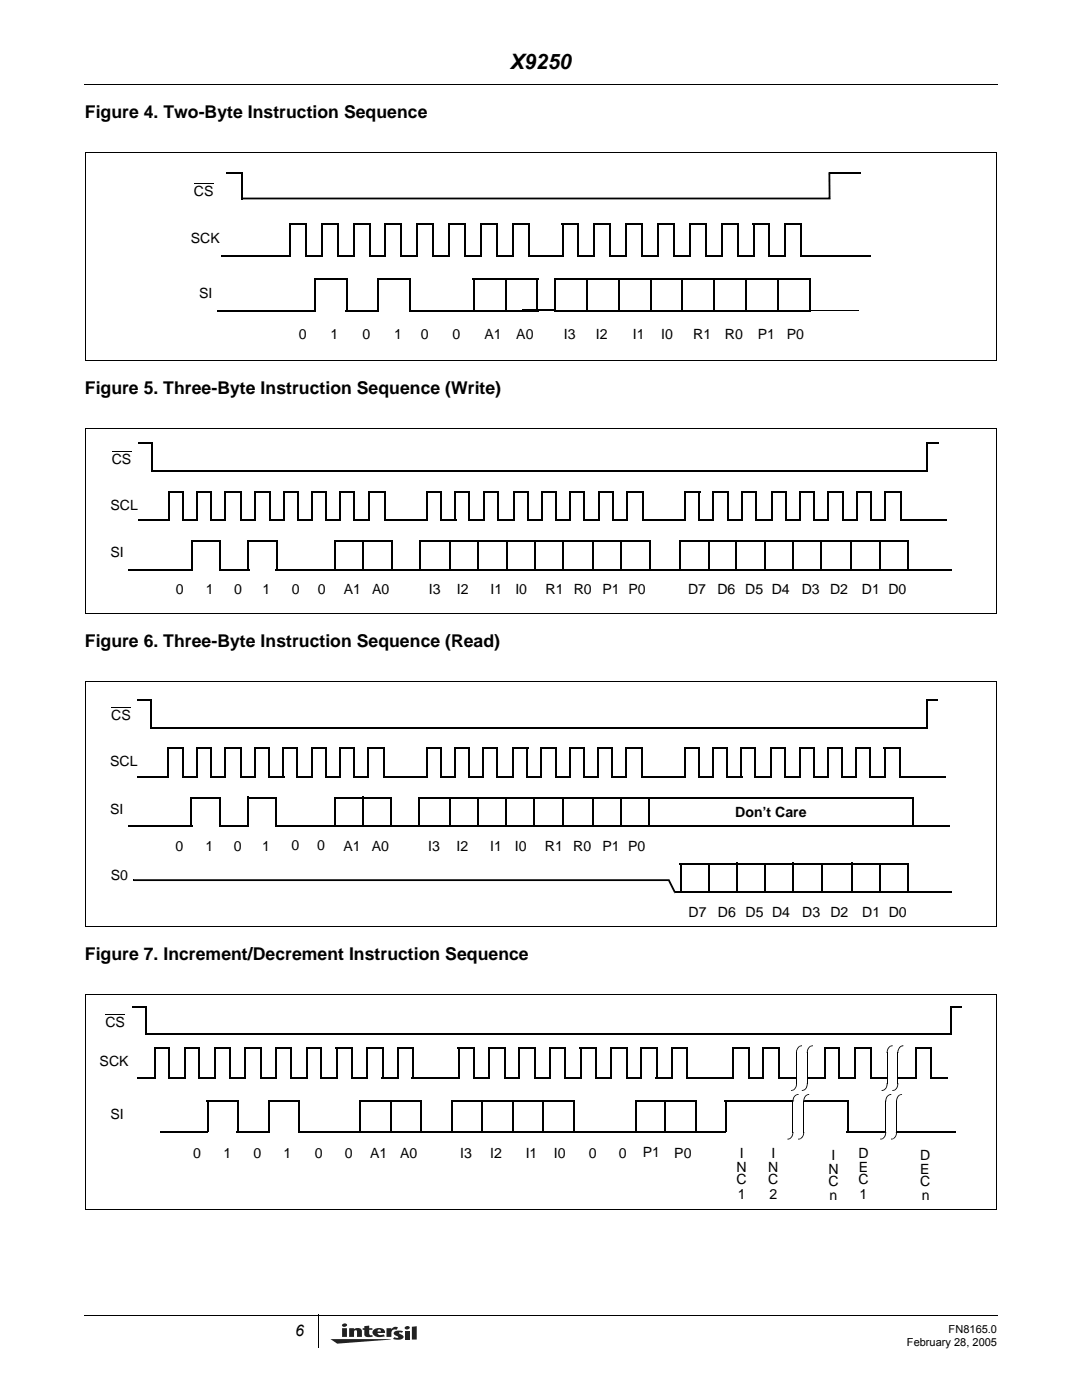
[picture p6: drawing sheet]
<svg xmlns="http://www.w3.org/2000/svg" width="216mm" height="279mm" viewBox="0 0 216 279" stroke-linecap="round" stroke-linejoin="round" font-family="sans-serif">
<path d="M16.8 16.8l.1 .2zM16.8 262.4l.1 .2zM63.4 262.4l.2 .1z" fill="#000"/>
<path d="M16.9 16.9h182.2M16.9 262.5h182.2M63.5 262.5v6.4" fill="none" stroke="#000" stroke-width=".2"/>
<path d="M65.9 264.1h17.3v4.1h-17.3z" fill="#fff"/>
<g fill="#231f20">
<path d="M80.8 264.8a.55 .55 0 0 1 1 .2 .55 .55 0 0 1-.5 .3 .55 .55 0 0 1-.6-.3z"/>
<path d="M65.9 267.2l12.2 .1-10.8 .9z"/>
<path d="M77.1 265.1h1v.2a.93 .93 0 0 1 1.3-.4l-.3 .5a.67 .67 0 0 0-.7 0 .67 .67 0 0 0-.3 .7v.7h-1z"/>
<path d="M69.7 265.1h.9v.2a.96 .96 0 0 1 1.6 .4v1.1h-1v-1.1l-.2-.2-.3 .2-.1 1.1h-.9z"/>
<path d="M72.7 264.7l1-.1v.5h.6v.3h-.6v.9l.3 .2 .3-.1 .1 .3-.6 .1a.87 .87 0 0 1-1.1-.5v-.9h-.3v-.3h.3z"/>
<path d="M80.8 265.6h.9v1.7h-.9z"/>
<path d="M82.2 264.8l1-.1v2.6h-1z"/>
<path d="M78.7 265.8l.6-.2 1.1 .1-.2 .3-.5-.1v.3a.74 .74 0 0 1 .8 .8 1.93 1.93 0 0 1-2.1 .2l.3-.3a.57 .57 0 0 0 .8 0l-.8-.5a.38 .38 0 0 1 0-.6z"/>
<path d="M68.3 265.1v1.7h.9v-1.7zM68.3 264.3l-.1 .2a.5 .5 0 0 0 .6 .3 .5 .5 0 0 0 .4-.5 .64 .64 0 0 0-.9 0z"/>
<path d="M74.5 265.4a.86 .86 0 0 0-.1 .9 .86 .86 0 0 0 .8 .5l1.6-.1-.3-.4-.3 .1a.61 .61 0 0 1-.9-.4h1.5a.93 .93 0 0 0-1.1-1l-.5 .1zM75.5 265.4h.4l.1 .3h-.7z"/>
</g>
<g fill="#000">
<path d="M48.3 39.4h117.2l.2 .2h-.3l-.1-5.2 .4 .1v5.3h-117.4zM44.1 50.9h.2v.3h-.2zM57.7 51.1h.3v.1h-.3zM57.7 44.5h.1v.4h-.1zM60.9 44.5h.3v.2h-.3zM60.9 50.9h.1v.3h-.1zM64 51.1h.4v.1h-.4zM64 44.5h.2v.4h-.2zM67.2 44.5h.4v.2h-.4zM67.2 50.9h.2v.3h-.2zM70.4 51.1h.3v.1h-.3zM70.4 44.5h.1v.4h-.1z"/>
<path d="M73.6 44.5h.3v.2h-.3zM73.6 50.9h.1v.3h-.1zM76.7 51.1h.4v.1h-.4zM76.7 44.5h.2v.4h-.2zM81.7 55.5h.3v.1h-.3zM94.3 55.5h.1v.3h-.1zM94.4 55.5h.3v.1h-.3zM110.5 55.5h.3v.1h-.3zM110.6 55.5h.1v.3h-.1zM116.9 55.5h.4v.1h-.4zM121.6 50.9h.2v.3h-.2zM124.8 51.1h.3v.1h-.3z"/>
<path d="M124.8 44.5h.1v.4h-.1zM128 44.5h.3v.2h-.3zM128 50.9h.1v.3h-.1zM131.1 51.1h.4v.1h-.4zM131.1 44.5h.2v.4h-.2zM134.3 44.5h.4v.2h-.4zM134.3 50.9h.2v.3h-.2zM137.5 51.1h.3v.1h-.3zM81.7 61.8h.2v.4h-.2zM87.7 61.8h.1v.4h-.1zM87.8 61.8h.6v.4h-.6zM94.4 61.8h.2v.4h-.2z"/>
<path d="M100.7 62h.4v.2h-.4zM104.1 61.8h.2v.3h-.2zM110.5 61.5h.3v.1h-.3zM110.5 61.6h.3v.6h-.3zM116.9 61.8h.2v.4h-.2zM33.5 98h.2v.4h-.2zM36.3 98h.4v.2h-.4zM39.2 98h.1v.4h-.1zM76.6 98h.3v.2h-.3zM85 98h.2v.4h-.2zM87.8 98h.4v.2h-.4zM90.7 98h.1v.4h-.1z"/>
<path d="M93.5 98h.4v.2h-.4zM136.5 98h.2v.4h-.2zM139.4 98h.3v.2h-.3zM142.2 98h.1v.4h-.1zM145 98h.4v.2h-.4zM147.8 98h.2v.4h-.2zM25.6 113.5h.2v.4h-.2zM27.6 103.6h.1v.4h-.1zM33.5 103.8h.4v.2h-.4zM36.3 103.6h.2v.4h-.2zM38.1 113.7h.4v.2h-.4zM38.1 107.9h.2v.3h-.2z"/>
<path d="M39.2 103.8h.3v.2h-.3zM43.8 107.9h.3v.1h-.3zM43.8 113.5h.1v.4h-.1zM49.4 113.7h.3v.2h-.3zM49.4 107.9h.2v.3h-.2zM60.7 113.5h.2v.4h-.2zM76.6 103.6h.1v.4h-.1zM78 113.2h.3v.7h-.3zM82.2 103.6h.2v.4h-.2zM83.6 113.5h.2v.4h-.2zM85 103.8h.4v.2h-.4zM87.8 103.6h.2v.4h-.2z"/>
<path d="M90.7 103.8h.3v.2h-.3zM93.5 103.6h.2v.4h-.2zM118.3 107.9h.2v.3h-.2zM123.8 113.5h.2v.4h-.2zM128.1 103.6h.1v.4h-.1zM132.8 113.5h.2v.4h-.2zM133.7 103.6h.2v.4h-.2zM136.5 103.8h.4v.2h-.4zM139.4 103.6h.1v.4h-.1zM142.2 103.8h.3v.2h-.3zM145 103.6h.2v.4h-.2zM146.8 113.7h.3v.2h-.3z"/>
<path d="M146.8 107.9h.1v.3h-.1zM147.8 103.8h.4v.2h-.4zM152.4 107.9h.4v.1h-.4zM152.4 113.5h.2v.4h-.2zM158.1 113.7h.3v.2h-.3zM158.1 107.9h.1v.3h-.1zM163.7 107.9h.4v.1h-.4zM163.7 113.5h.2v.4h-.2zM169.7 113.7h.4v.2h-.4zM169.7 107.9h.2v.3h-.2zM175.3 107.9h.4v.1h-.4zM41.9 149.1h.3v.2h-.3z"/>
<path d="M41.9 154.8h.2v.4h-.2zM44.7 155h.4v.1h-.4zM44.7 149.1h.2v.4h-.2zM47.9 149.1h.4v.2h-.4zM47.9 154.8h.2v.4h-.2zM49.3 159h.2v.4h-.2zM50.7 155h.4v.1h-.4zM50.7 149.1h.2v.4h-.2zM53.5 149.1h.4v.2h-.4zM53.5 154.8h.2v.4h-.2zM54.9 159h.4v.2h-.4zM66.6 159h.4v.2h-.4z"/>
<path d="M66.7 159h.1v.4h-.1zM77.9 159h.3v.2h-.3zM93.4 154.8h.2v.4h-.2zM96.2 155h.4v.1h-.4zM96.2 149.1h.2v.4h-.2zM99 149.1h.4v.2h-.4zM99 154.8h.2v.4h-.2zM102.2 155h.4v.1h-.4zM102.2 149.1h.2v.4h-.2zM105.1 149.1h.3v.2h-.3zM105.1 154.8h.1v.4h-.1zM107.9 155h.3v.1h-.3z"/>
<path d="M107.9 149.1h.1v.4h-.1zM144.9 154.8h.2v.4h-.2zM147.7 155h.4v.1h-.4zM147.7 149.1h.2v.4h-.2zM150.6 149.1h.3v.2h-.3zM150.6 154.8h.1v.4h-.1zM153.7 155h.4v.1h-.4zM153.7 149.1h.2v.4h-.2zM156.5 149.1h.4v.2h-.4zM156.5 154.8h.2v.4h-.2zM159.4 155h.3v.1h-.3zM159.4 149.1h.2v.4h-.2z"/>
<path d="M162.2 149.1h.4v.2h-.4zM26.5 175.5h.2v.3h-.2zM26.7 175.5l106.9 .1-.2 .2h-106.7zM49.3 164.8h.4v.2h-.4zM54.9 164.7h.2v.3h-.2zM66.6 164.7h.2v.3h-.2zM72.2 164.8h.4v.2h-.4zM77.9 164.3h.3v.2h-.3zM77.9 164.5h.3v.5h-.3zM77.9 164.7h.1v.3h-.1zM133.3 175.7l.3-.1 1.2 2.4-.3 .1zM134.7 177.8h.2v.4h-.2z"/>
<path d="M134.7 177.8h.9v.4h-.9zM134.5 178.1l.3-.1 .1 .1-.3 .2zM146.9 178h.3v.2h-.3zM146.9 172.2h.1v.4h-.1zM152.5 172.2h.3v.2h-.3zM152.5 177.8h.2v.4h-.2zM158.1 178h.4v.2h-.4zM158.1 172.2h.2v.4h-.2zM163.8 172.2h.3v.2h-.3zM163.8 177.8h.2v.4h-.2zM169.8 178h.3v.2h-.3zM169.8 172.2h.1v.4h-.1z"/>
<path d="M42.6 209.1h.2v.3h-.2zM45.8 209.1h.4v.1h-.4zM45.8 215.1h.2v.3h-.2zM48.6 215.2h.4v.2h-.4zM48.6 209.1h.2v.3h-.2zM51.8 209.1h.4v.1h-.4zM51.8 215.1h.2v.3h-.2zM55 215.2h.4v.2h-.4zM55 209.1h.2v.3h-.2zM77.9 219.6h.2v.4h-.2zM83.9 219.6h.4v.2h-.4zM89.9 219.6h.2v.4h-.2z"/>
<path d="M95.9 219.6h.4v.2h-.4zM97.3 209.1h.2v.3h-.2zM100.5 209.1h.4v.1h-.4zM100.5 215.1h.2v.3h-.2zM102.3 219.6h.1v.4h-.1zM103.3 215.2h.4v.2h-.4zM103.3 209.1h.2v.3h-.2zM106.5 209.1h.3v.1h-.3zM106.5 215.1h.2v.3h-.2zM108.2 219.6h.4v.2h-.4zM109.7 215.2h.3v.2h-.3zM109.7 209.1h.1v.3h-.1z"/>
<path d="M112.5 209.1h.3v.1h-.3zM112.5 215.1h.1v.3h-.1zM155.2 209.1h.3v.1h-.3zM155.2 215.1h.1v.3h-.1zM161.2 215.1h.2v.3h-.2zM164.4 215.2h.3v.2h-.3zM164.4 209.1h.1v.3h-.1zM167.2 209.1h.3v.1h-.3zM167.2 215.1h.1v.3h-.1zM170.3 215.2h.4v.2h-.4zM170.3 209.1h.2v.3h-.2zM173.5 209.1h.4v.1h-.4z"/>
<path d="M173.5 215.1h.2v.3h-.2zM175.9 215.1h.2v.3h-.2zM83.9 225.3h.4v.1h-.4zM83.9 225.4h.4v.6h-.4zM83.9 225.6h.2v.4h-.2zM89.9 225.8h.4v.2h-.4zM95.9 225.6h.2v.4h-.2zM102.3 225.8h.3v.2h-.3zM108.2 225.6h.2v.4h-.2zM114.3 225.8h.3v.2h-.3zM120.2 225.6h.2v.4h-.2z"/>
</g>
<g fill="none" stroke="#000" stroke-width=".36">
<path d="M45.1 34.6h3.4M48.3 34.5v5.3M165.5 34.6h6.2M44.3 51.1h13.7M57.8 44.7h3.4M57.9 44.5v6.6M61 51.1h3.4M61 44.7v6.5M62.6 55.7h6.7M62.8 55.5v6.7M64.2 44.7h3.3M64.2 44.5v6.6"/>
<path d="M67.4 51.1h3.3M67.4 44.7v6.5M69.2 55.5v6.7M70.5 44.7h3.4M70.6 44.5v6.6M73.7 51.1h3.4M73.7 44.7v6.5M75.3 55.7h6.7M75.5 55.5v6.7M76.9 44.7h3.3M76.9 44.5v6.6M79.9 51.1h3.5"/>
<path d="M80.1 44.5v6.7M81.9 55.6v6.6M83.1 44.7h3.5M83.3 44.5v6.7M86.3 51.1h3.5M86.4 44.5v6.7M89.4 44.7h3.5M89.6 44.5v6.7M92.6 51.1h3.5M92.8 44.5v6.7M94.4 55.7h13M94.6 55.6v6.6"/>
<path d="M95.8 44.7h3.5M96 44.5v6.7M99 51.1h3.5M99.1 44.5v6.7M100.9 55.5v6.5M102.1 44.7h3.5M102.3 44.5v6.7M105.3 51.1h7M105.5 44.5v6.7M107.2 55.6v6.6M110.7 55.6v6.2M110.7 55.7h50.9"/>
<path d="M112.1 44.7h3.5M112.3 44.5v6.7M115.3 51.1h3.5M115.4 44.5v6.7M117.1 55.6v6.6M118.4 44.7h3.5M118.6 44.5v6.7M121.8 51.1h3.3M121.8 44.5v6.7M123.5 55.5v6.7M124.9 44.7h3.4M125 44.5v6.6"/>
<path d="M128.1 51.1h3.4M128.1 44.7v6.5M129.8 55.5v6.7M131.3 44.7h3.3M131.3 44.5v6.6M134.5 51.1h3.3M134.5 44.7v6.5M136.2 55.5v6.7M137.5 44.7h3.5M137.7 44.5v6.6M140.7 51.1h3.5M140.8 44.5v6.7"/>
<path d="M142.5 55.5v6.7M143.8 44.7h3.5M144 44.5v6.7M147 51.1h3.5M147.2 44.5v6.7M148.9 55.5v6.7M150.2 44.7h3.5M150.4 44.5v6.7M153.4 51.1h3.5M153.5 44.5v6.7M155.2 55.5v6.7M156.5 44.7h3.5"/>
<path d="M156.7 44.5v6.7M159.7 51.1h14.1M159.9 44.5v6.7M161.6 55.5v6.7M43.4 62h19.6M69 62h6.7M81.9 62h25.5M104.3 62h6.7M110.6 62h51.1M27.6 88.5h2.8M30.2 94.1h155M30.2 88.5v5.7"/>
<path d="M33.7 98.2h3M33.7 98v5.8M36.5 98.2v5.8M39.3 98.2h3M39.3 98v5.8M42.2 98v6M44.8 98.2h3.5M45 98v6M48.2 98v6M50.8 98.2h3.2M51 98v6M53.8 98v6"/>
<path d="M56.5 98.2h3.1M56.6 98v6M59.4 98v6M62.1 98.2h3.2M62.3 98v6M65.1 98v6M67.7 98.2h3.2M67.9 98v6M70.7 98v6M73.4 98.2h3.5M73.6 98v6M76.7 98.2v5.8"/>
<path d="M85.2 98.2h3M85.2 98v5.8M88 98.2v5.8M90.8 98.2h3M90.9 98v5.8M93.7 98.2v5.8M96.3 98.2h3.2M96.5 98v6M99.3 98v6M102.3 98.2h3.2M102.5 98v6M105.3 98v6"/>
<path d="M107.9 98.2h3.2M108.1 98v6M111 98v6M113.6 98.2h3.2M113.8 98v6M116.6 98v6M119.3 98.2h3.1M119.4 98v6M122.2 98v6M124.9 98.2h3.5M125.1 98v6M128.2 98v6"/>
<path d="M136.7 98.2h3M136.7 98v5.8M139.5 98.2v5.8M142.3 98.2h3M142.4 98v5.8M145.2 98.2v5.8M148 98.2h3M148 98v5.8M150.8 98v6M153.8 98.2h3.2M154 98v6M156.8 98v6"/>
<path d="M159.5 98.2h3.1M159.6 98v6M162.5 98v6M165.1 98.2h3.2M165.3 98v6M168.1 98v6M170.8 98.2h3.1M170.9 98v6M173.7 98v6M176.4 98.2h3.5M176.6 98v6M179.8 98v6"/>
<path d="M185 88.5h2.2M185 88.3v5.7M25.8 113.7h12.6M27.7 103.8h6.1M36.5 103.8h3M38.3 108h5.8M38.3 107.9v5.8M42 103.8h3.1M43.9 113.7h5.8M43.9 108v5.9M48 103.8h3.1M49.6 108h5.8"/>
<path d="M49.6 107.9v5.8M53.6 103.8h3.2M55 113.7h134.8M55.2 107.9v6M59.3 103.8h3.1M64.9 103.8h3.2M66.8 108h11.5M66.9 107.9v6M70.5 103.8h3.2M72.5 107.9v6M76.7 103.8h8.7M78.1 107.9v5.6"/>
<path d="M83.6 108l46.1 .1M83.8 107.9v6M88 103.8h3M89.8 107.9v6M93.7 103.8h2.9M95.4 107.9v6M99.1 103.8h3.6M101.1 107.9v6M105.1 103.8h3.2M106.7 107.9v6M110.8 103.8h3.1M112.4 107.9v6"/>
<path d="M116.4 103.8h3.2M118.4 107.9v6M122.1 103.8h3.1M124 107.9v6M128.2 103.8h8.7M129.7 107.9v6M135.7 108h45.6M135.8 107.9v6M139.5 103.8h3M141.4 107.9v6M145.2 103.8h3M146.9 107.9v5.8"/>
<path d="M150.6 103.8h3.6M152.6 108v5.9M156.6 103.8h3.2M158.2 107.9v5.8M162.3 103.8h3.1M163.9 108v5.9M167.9 103.8h3.2M169.9 107.9v5.8M173.6 103.8h3.1M175.5 108v5.9M179.6 103.8h9.2M181.2 107.9v6"/>
<path d="M27.5 139.7h2.8M30.2 139.7v5.7M184.9 139.7h2.2M184.9 139.5v5.7M27.5 155h6.3M30.1 145.2h155M33.4 149.3h3.2M33.6 149.1v6M36.3 155h3.1M36.4 149.1v6M38 159.2h6M38.2 159v6"/>
<path d="M39.1 149.3h3.1M39.3 149.1v6M42.1 155h3M42.1 149.3v5.8M43.8 159v6M44.9 149.3h3.3M44.9 149.1v5.9M48.1 155h3M48.1 149.3v5.8M49.5 159.2h5.8M49.5 159v5.8M50.9 149.3h3"/>
<path d="M50.9 149.1v5.9M53.7 155h3M53.7 149.3v5.8M55.1 159.2v5.8M56.4 149.3h3.1M56.5 149.1v6M59.2 155h3.1M59.4 149.1v6M62 149.3h3.2M62.2 149.1v6M64.8 155h3.2M65 149.1v6"/>
<path d="M66.8 159.2v5.8M66.8 159.2h11.4M67.6 149.3h3.2M67.8 149.1v6M70.5 155h3.1M70.6 149.1v6M72.4 159v5.8M73.3 149.3h3.5M73.5 149.1v6M76.5 155h8.8M76.7 149.1v6M78.1 159.2v5.5"/>
<path d="M83.5 159.2h98.8M83.7 159v6M84.9 149.3h3.2M85.1 149.1v6M87.8 155h3.1M87.9 149.1v6M89.7 159v6M90.6 149.3h3.1M90.8 149.1v6M93.6 155h3M93.6 149.1v6M95.3 159v6"/>
<path d="M96.4 149.3h3M96.4 149.1v5.9M99.2 155h3.4M99.2 149.3v5.8M101 159v6M102.4 149.3h3M102.4 149.1v5.9M105.2 155h3M105.2 149.3v5.8M106.6 159v6M108 149.3h3M108 149.1v5.9"/>
<path d="M110.7 155h3.2M110.9 149.1v6M112.3 159v6M113.5 149.3h3.2M113.7 149.1v6M116.3 155h3.2M116.5 149.1v6M118.3 159v6M119.2 149.3h3.1M119.3 149.1v6M122 155h3.1M122.2 149.1v6"/>
<path d="M123.9 159v6M124.8 149.3h3.5M125 149.1v6M128 155h8.8M128.2 149.1v6M129.6 159v6M136.4 149.3h3.2M136.6 149.1v6M139.3 155h3.1M139.5 149.1v6M142.1 149.3h3.1M142.3 149.1v6"/>
<path d="M145.1 155h3M145.1 149.1v6M147.9 149.3h3M147.9 149.1v5.9M150.7 155h3.4M150.7 149.3v5.8M153.9 149.3h3M153.9 149.1v5.9M156.7 155h3M156.7 149.3v5.8M159.6 149.3h2.9M159.6 149.1v5.9"/>
<path d="M162.2 155h3.2M162.4 149.3v5.8M165 149.3h3.2M165.2 149.1v6M167.9 155h3.1M168 149.1v6M170.7 149.3h3.1M170.8 149.1v6M173.5 155h3.2M173.7 149.1v6M176.3 149.3h3.5M176.5 149.1v6"/>
<path d="M179.5 155h9.2M179.7 149.1v6M182.1 159.2v5.8M25.5 164.8h12.9M43.7 164.8h5.9M55.1 164.8h134.4M134.9 178h55M135.6 172.4h45.8M135.9 172.2v6M141.5 172.2v6M147 172.2v5.8M152.7 172.4v5.8"/>
<path d="M158.3 172.2v5.8M164 172.4v5.8M170 172.2v5.8M175.6 172.2v6M181.2 172.2v6M27.5 215.2h3.5M30.6 209.2h3.2M30.8 209.1v6.3M33.5 215.2h3.5M33.6 209.1v6.3M36.6 209.2h3.2M36.8 209.1v6.3"/>
<path d="M39.5 215.2h3.5M39.6 209.1v6.3M41.2 219.8h6.4M41.4 219.6v6.4M42.8 209.2h3.3M42.8 209.1v6.3M46 215.2h3M46 209.2v6.2M47.4 219.6v6.4M48.8 209.2h3.4M48.8 209.1v6.1M52 215.2h3.3"/>
<path d="M52 209.2v6.2M53.6 219.8h6.3M53.8 219.6v6.4M55.2 209.2h2.9M55.2 209.1v6.1M57.8 215.2h3.5M58 209.1v6.3M59.7 219.6v6.4M61 209.2h3.1M61.2 209.1v6.3M63.8 215.2h3.5M64 209.1v6.3"/>
<path d="M67 209.2h3.5M67.2 209.1v6.3M70.1 215.2h3.2M70.3 209.1v6.3M71.7 219.8h12.5M71.7 219.6v6.4M73 209.2h3.5M73.2 209.1v6.3M76.2 215.2h3.5M76.3 209.1v6.3M78.1 219.6v6.4M79.3 209.2h3.2"/>
<path d="M79.5 209.1v6.3M82.1 215.2h9.6M82.3 209.1v6.3M84.1 219.8v5.8M90.1 219.8h24.6M90.1 219.6v6.2M91.3 209.2h3.5M91.5 209.1v6.3M94.5 215.2h3.2M94.7 209.1v6.3M96.1 219.8v6.2M97.5 209.2h3.3"/>
<path d="M97.5 209.1v6.3M100.7 215.2h3M100.7 209.2v6.2M102.4 219.6v6.2M103.5 209.2h3.3M103.5 209.1v6.1M106.7 215.2h3.3M106.7 209.2v6.2M108.4 219.8v6.2M109.8 209.2h3M109.8 209.1v6.1M112.6 215.2h3.4"/>
<path d="M112.7 209.2v6.2M114.4 219.6v6.2M115.7 209.2h3.5M115.8 209.1v6.3M118.8 215.2h3.2M119 209.1v6.3M121.7 209.2h3.5M121.8 209.1v6.3M124.8 215.2h3.2M125 209.1v6.3M126.9 219.8h12.1M127.7 209.2h3.5"/>
<path d="M127.8 209.1v6.3M130.8 215.2h3.5M131 209.1v6.3M132.8 219.6v6.4M134 209.2h3.2M134.2 209.1v6.3M136.8 215.2h9.5M137 209.1v6.3M138.8 219.6v6.4M144.6 219.8h24.7M144.8 219.6v6.4M146 209.2h3.5"/>
<path d="M146.2 209.1v6.3M149.2 215.2h3.1M149.4 209.1v6.3M152 209.2h3.5M152.2 209.1v6.3M155.3 215.2h3.9M155.4 209.2v6.2M161.4 215.2h3.3M164.5 209.2h3M164.5 209.1v6.1M167.3 215.2h3.4M167.4 209.2v6.2"/>
<path d="M169.1 219.6v6.4M170.5 209.2h3.4M170.5 209.1v6.1M173.7 215.2h9.3M173.7 209.2v6.2M182.7 209.2h3.2M182.9 209.1v6.3M185.5 215.2h3.5M185.7 209.1v6.3M32 225.8h9.6M47.2 225.8h6.7M59.6 225.8h85.3"/>
<path d="M168.9 225.8h21.9"/>
</g>
<g fill="none" stroke="#000" stroke-width=".2">
<path d="M17 30.3v41.7M17 30.4h182M38.7 36.6h3.9M198.9 30.4v41.7M16.9 72h182M158.7 62h12.7M17 85.5v36.9M17 85.6h182M22.3 90.1h3.9M198.9 85.6v36.9M16.9 122.4h182M17 135.9v49"/>
<path d="M17 136h182M198.9 136v49M22.2 141.3h3.9M16.9 184.9h182"/>
</g>
<path d="M159 210.3h.2v-.3h.3v-.3h2.6h-.5v.3h-.2v.3h-.3v5.3h-.3v.3h-.3v.3h-2.6h.5v-.3h.3v-.3h.3z" fill-rule="evenodd" fill="#fff"/>
<g fill="#000">
<path d="M157.9 217.6l.2-.1v.2h-.2zM158.1 217.5l.2-.1v.2l-.2 .1zM159.3 208.9l.2-.2 .1 .2-.5 .6-.1 .6h-.1v-.6zM158.9 216.3h.1a1.53 1.53 0 0 1-.7 1.3v-.1l.4-.5zM159.5 208.7h.2l.1 .1-.2 .1zM159.7 208.7l.2-.1 .1 .2h-.2zM160 217.6l.2-.1 .1 .2h-.2zM160.2 217.5l.2-.1 .1 .2-.2 .1zM161.5 208.9l.2-.2 .1 .2-.5 .4-.1 .8h-.2l.2-.8zM161 216.3h.2l-.2 .8-.5 .5-.1-.1 .4-.5zM161.7 208.7h.2v.1l-.1 .1zM161.9 208.7l.2-.1v.2h-.2z"/>
<circle cx="157.9" cy="217.6" r=".09"/>
<circle cx="158.9" cy="210.1" r=".09"/>
<circle cx="158.9" cy="216.3" r=".09"/>
<circle cx="158.9" cy="210" r=".09"/>
<circle cx="160" cy="208.7" r=".09"/>
<circle cx="160.1" cy="217.6" r=".09"/>
<circle cx="161.1" cy="210.1" r=".09"/>
<circle cx="161.1" cy="216.3" r=".09"/>
<circle cx="161.1" cy="210" r=".09"/>
<circle cx="162.1" cy="208.7" r=".09"/>
</g>
<path d="M158.9 210v6.3M161.1 210v6.3" fill="none" stroke="#000" stroke-width=".2"/>
<path d="M177 210.3h.3v-.3h.3v-.3h2.6h-.5v.3h-.3v.3h-.2v5.3h-.3v.3h-.3v.3h-2.6h.5v-.3h.3v-.3h.2z" fill-rule="evenodd" fill="#fff"/>
<g fill="#000">
<path d="M176 217.6l.2-.1v.2h-.2zM176.2 217.5l.2-.1v.2l-.2 .1zM177.4 208.9l.2-.2 .1 .2-.4 .4-.2 .8h-.2l.2-.8zM176.9 216.3h.2a1.53 1.53 0 0 1-.7 1.3l-.1-.1 .5-.5zM177.6 208.7h.2l.1 .1-.2 .1zM177.8 208.7l.2-.1 .1 .2h-.3zM178.1 217.6l.2-.1 .1 .2h-.2zM178.3 217.5l.2-.1 .1 .2-.2 .1zM179.4 209l.4-.3 .1 .2-.4 .3-.3 .9h-.1zM179.1 216.3h.1a1.45 1.45 0 0 1-.6 1.3l-.1-.1 .4-.5zM179.8 208.7h.2v.1l-.2 .1zM180 208.7l.2-.1v.2h-.2z"/>
<circle cx="176" cy="217.6" r=".09"/>
<circle cx="177" cy="210.1" r=".09"/>
<circle cx="177" cy="216.3" r=".09"/>
<circle cx="177" cy="210" r=".09"/>
<circle cx="178" cy="208.7" r=".09"/>
<circle cx="178.1" cy="217.6" r=".09"/>
<circle cx="179.2" cy="210.1" r=".09"/>
<circle cx="179.2" cy="216.3" r=".09"/>
<circle cx="179.2" cy="210" r=".09"/>
<circle cx="180.2" cy="208.7" r=".09"/>
</g>
<path d="M177 210v6.3M179.2 210v6.3" fill="none" stroke="#000" stroke-width=".2"/>
<path d="M177.3 219.4h2.7h-.6v.3h-.2v.3h-.3v6.1h-.3v.3h-.2v.3h-2.7h.6v-.3h.2v-.3h.3v-6.1h.2v-.3h.3z" fill-rule="evenodd" fill="#fff"/>
<g fill="#000">
<path d="M177 218.7l.3-.2 .1 .1-.4 .5-.2 .7h-.1zM177.4 218.5l.2-.1v.1l-.2 .1zM177.6 218.4l.2-.1v.2h-.2zM179.1 218.7l.4-.2 .1 .1-.4 .5-.2 .7h-.2zM179.5 218.5l.2-.1v.1l-.1 .1zM179.7 218.4l.2-.1v.2h-.2zM175.7 227.2h.2l.1 .2h-.3zM175.9 227.2h.2l.1 .1-.2 .1zM176.7 226h.1a1.45 1.45 0 0 1-.6 1.3l-.1-.1 .4-.5zM177.9 227.2h.2v.2h-.2zM178.1 227.2h.1l.1 .1-.2 .1zM178.8 226h.2a1.53 1.53 0 0 1-.7 1.3l-.1-.1 .4-.5z"/>
<circle cx="176.7" cy="219.8" r=".09"/>
<circle cx="176.7" cy="219.7" r=".09"/>
<circle cx="177.8" cy="218.4" r=".09"/>
<circle cx="178.9" cy="219.8" r=".09"/>
<circle cx="178.9" cy="219.7" r=".09"/>
<circle cx="179.9" cy="218.4" r=".09"/>
<circle cx="175.7" cy="227.3" r=".09"/>
<circle cx="176.7" cy="226" r=".09"/>
<circle cx="177.9" cy="227.3" r=".09"/>
<circle cx="178.9" cy="226" r=".09"/>
</g>
<path d="M176.7 219.7v6.3M178.9 219.7v6.3" fill="none" stroke="#000" stroke-width=".2"/>
<path d="M158.8 219h2.6h-.5v.3h-.3v.3h-.2v5.7h-.3v.3h-.2v.3h-2.7h.5v-.3h.3v-.3h.3v-5.7h.2v-.3h.3z" fill-rule="evenodd" fill="#fff"/>
<g fill="#000">
<path d="M158.5 218.7l.3-.2 .1 .1-.4 .5-.2 .7h-.2zM158.8 218.5l.2-.1 .1 .1-.2 .1zM159 218.4l.3-.1v.2h-.2zM160.6 218.7l.4-.2 .1 .1-.5 .5-.1 .7h-.2zM161 218.5l.2-.1v.1l-.2 .1zM161.2 218.4l.2-.1v.2h-.2zM126.7 225.8h.3v.1h-.3zM157.2 227.2h.2v.2h-.2zM157.4 227.2h.2v.1l-.2 .1zM158.1 226h.2a1.45 1.45 0 0 1-.7 1.3v-.1l.4-.5zM159.3 227.2h.3v.2h-.2zM159.6 227.2h.1l.1 .1-.2 .1z"/>
<path d="M160.3 226h.2a1.53 1.53 0 0 1-.7 1.3l-.1-.1 .4-.5z"/>
<circle cx="158.2" cy="219.8" r=".09"/>
<circle cx="158.2" cy="219.7" r=".09"/>
<circle cx="159.3" cy="218.4" r=".09"/>
<circle cx="160.4" cy="219.8" r=".09"/>
<circle cx="160.4" cy="219.7" r=".09"/>
<circle cx="161.4" cy="218.4" r=".09"/>
<circle cx="157.2" cy="227.3" r=".09"/>
<circle cx="158.2" cy="226" r=".09"/>
<circle cx="159.3" cy="227.3" r=".09"/>
<circle cx="160.4" cy="226" r=".09"/>
</g>
<path d="M17 198.4v43M17 198.5h182M198.9 198.5v43M21 202.5h4M158.2 219.7v6.3M160.4 219.7v6.3M16.9 241.4h182" fill="none" stroke="#000" stroke-width=".2"/>
<path d="M26.3 200.9h3M29.1 206.4h160.8M29.1 200.9v5.7M126.9 219.6v6.2M189.7 200.9h2.3M189.7 200.7v5.7" fill="none" stroke="#000" stroke-width=".36"/>
<text font-size="4.2" x="101.8" y="13.8">X9250</text>
<g font-size="3.5">
<text x="16.9" y="23.5">Figure 4. Two-Byte Instruction Sequence</text>
<text x="16.9" y="78.7">Figure 5. Three-Byte Instruction Sequence (Write)</text>
<text x="16.9" y="129.1">Figure 6. Three-Byte Instruction Sequence (Read)</text>
<text x="16.9" y="191.5">Figure 7. Increment/Decrement Instruction Sequence</text>
</g>
<text font-size="3.2" x="58.9" y="266.5">6</text>
<g font-size="2.8">
<text x="38.7" y="39.1">CS</text>
<text x="38.1" y="48.6">SCK</text>
<text x="39.7" y="59.5">SI</text>
<text x="59.6" y="67.6">0</text>
<text x="66" y="67.6">1</text>
<text x="72.3" y="67.6">0</text>
<text x="78.7" y="67.6">1</text>
<text x="84" y="67.6">0</text>
<text x="90.3" y="67.6">0</text>
<text x="96.7" y="67.6">A1</text>
<text x="103" y="67.6">A0</text>
<text x="112.5" y="67.6">I3</text>
<text x="118.9" y="67.6">I2</text>
<text x="126.3" y="67.6">I1</text>
<text x="131.9" y="67.6">I0</text>
<text x="138.3" y="67.6">R1</text>
<text x="144.6" y="67.6">R0</text>
<text x="151.2" y="67.6">P1</text>
<text x="157" y="67.6">P0</text>
<text x="22.3" y="92.6">CS</text>
<text x="22.1" y="101.7">SCL</text>
<text x="22.1" y="111.2">SI</text>
<text x="35.1" y="118.6">0</text>
<text x="41.1" y="118.6">1</text>
<text x="46.7" y="118.6">0</text>
<text x="52.4" y="118.6">1</text>
<text x="58.2" y="118.6">0</text>
<text x="63.4" y="118.6">0</text>
<text x="68.6" y="118.6">A1</text>
<text x="74.3" y="118.6">A0</text>
<text x="85.6" y="118.6">I3</text>
<text x="91.2" y="118.6">I2</text>
<text x="97.9" y="118.6">I1</text>
<text x="102.8" y="118.6">I0</text>
<text x="108.8" y="118.6">R1</text>
<text x="114.5" y="118.6">R0</text>
<text x="120.3" y="118.6">P1 P0</text>
<text x="137.3" y="118.6">D7</text>
<text x="143.1" y="118.6">D6 D5 D4</text>
<text x="160" y="118.6">D3</text>
<text x="165.6" y="118.6">D2</text>
<text x="172" y="118.6">D1 D0</text>
<text x="22.2" y="143.7">CS</text>
<text x="22" y="152.8">SCL</text>
<text x="22" y="162.4">SI</text>
<text x="146.7" y="163.1">Don’t Care</text>
<text x="35" y="169.8">0</text>
<text x="41" y="169.8">1</text>
<text x="46.7" y="169.8">0</text>
<text x="52.3" y="169.8">1</text>
<text x="58.1" y="169.7">0</text>
<text x="63.3" y="169.7">0</text>
<text x="68.5" y="169.8">A1</text>
<text x="74.2" y="169.8">A0</text>
<text x="85.4" y="169.8">I3</text>
<text x="91.1" y="169.8">I2</text>
<text x="97.8" y="169.8">I1</text>
<text x="102.7" y="169.8">I0</text>
<text x="108.7" y="169.8">R1</text>
<text x="114.4" y="169.8">R0</text>
<text x="120.2" y="169.8">P1 P0</text>
<text x="22.1" y="175.6">S0</text>
<text x="137.4" y="183">D7</text>
<text x="143.2" y="183">D6 D5 D4</text>
<text x="160.1" y="183">D3</text>
<text x="165.7" y="183">D2</text>
<text x="172.1" y="183">D1 D0</text>
<text x="21" y="205">CS</text>
<text x="19.9" y="212.7">SCK</text>
<text x="22" y="223.3">SI</text>
<text x="38.6" y="231.1">0</text>
<text x="44.6" y="231.1">1</text>
<text x="50.6" y="231.1">0</text>
<text x="56.6" y="231.1">1</text>
<text x="62.8" y="231.1">0</text>
<text x="68.8" y="231.1">0</text>
<text x="73.8" y="231.1">A1</text>
<text x="79.8" y="231.1">A0</text>
<text x="91.8" y="231.1">I3</text>
<text x="97.8" y="231.1">I2</text>
<text x="104.9" y="231.1">I1</text>
<text x="110.5" y="231.1">I0</text>
<text x="117.5" y="231.1">0</text>
<text x="123.5" y="231.1">0</text>
<text x="128.2" y="230.9">P1</text>
<text x="134.5" y="231.1">P0</text>
<text x="147" y="233.9">N</text>
<text x="147.6" y="231.1">I</text>
<text x="153.3" y="233.9">N</text>
<text x="153.9" y="231.1">I</text>
<text x="165.9" y="231.5">I</text>
<text x="171.3" y="231.1">D</text>
<text x="171.4" y="233.9">E</text>
<text x="183.6" y="231.5">D</text>
<text x="147" y="236.4">C</text>
<text x="147.2" y="239.2">1</text>
<text x="153.3" y="236.4">C</text>
<text x="153.5" y="239.2">2</text>
<text x="165.3" y="234.3">N</text>
<text x="165.3" y="236.7">C</text>
<text x="165.5" y="239.6">n</text>
<text x="171.3" y="236.4">C</text>
<text x="171.5" y="239.2">1</text>
<text x="183.6" y="234.3">E</text>
<text x="183.6" y="236.7">C</text>
<text x="183.9" y="239.6">n</text>
</g>
<g font-size="2.2">
<text x="181" y="268.6">February 28, 2005</text>
<text x="189.3" y="266.1">FN8165.0</text>
</g>
</svg>
